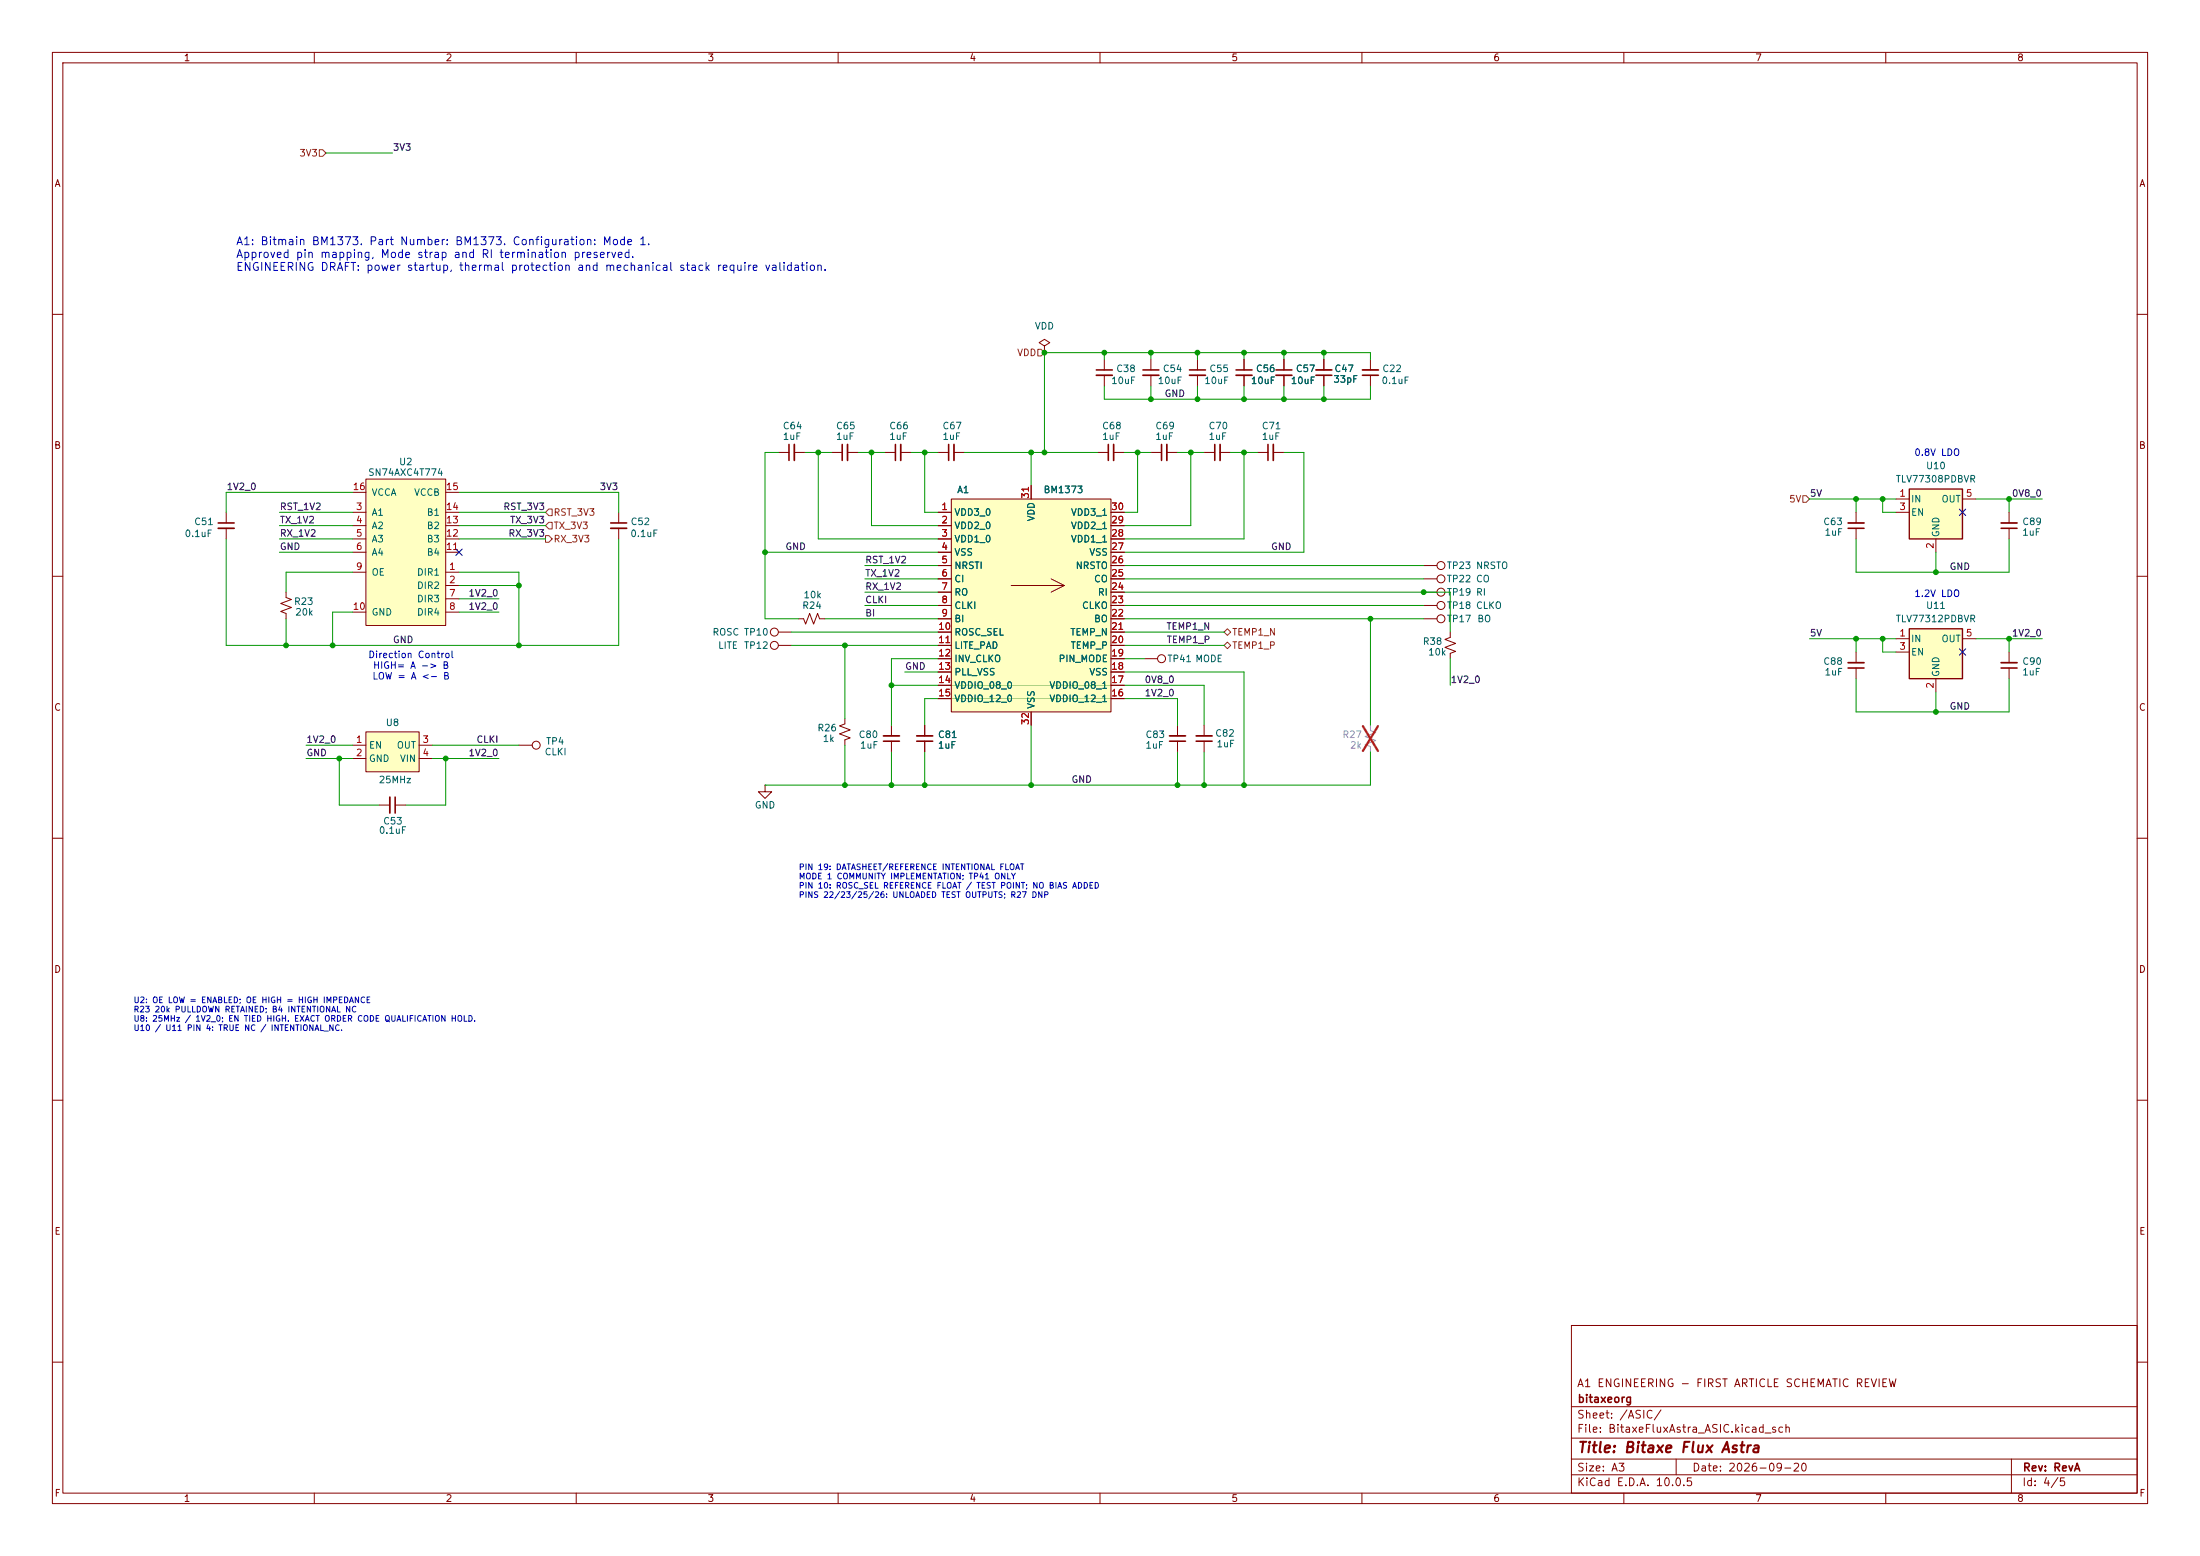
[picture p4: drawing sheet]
<svg xmlns="http://www.w3.org/2000/svg" width="420mm" height="297mm" viewBox="0 0 420 297" stroke-linecap="round" stroke-linejoin="round" font-family="sans-serif">
<g fill="none" stroke="#840000" stroke-width=".19">
<path d="M10 10h400v277h-400zM12 12h396v273h-396zM60 10v2M110 10v2M160 10v2M210 10v2M260 10v2M310 10v2M360 10v2M10 60h2M408 60h2M10 110h2"/>
<path d="M408 110h2M170.2 138.4v2.1M176.5 138.4v2.1M10 160h2M170.2 141.5v2M176.5 141.5v2M408 160h2M10 210h2M408 210h2M300 253h108v32h-108zM10 260h2M300 278.5h108"/>
<path d="M300 274.5h108M300 268.5h108M320 278.5v3M384 278.5v6.5M408 260h2M60 285v2M110 285v2M160 285v2M210 285v2M260 285v2M300 281.5h108M310 285v2"/>
<path d="M360 285v2"/>
</g>
<path d="M168.7 141.5h3M175 141.5h3.1" fill="none" stroke="#840000" stroke-width=".3"/>
<path d="M168.7 140.5h3M175 140.5h3.1" fill="none" stroke="#840000" stroke-width=".33"/>
<path d="M364.5 120h10.1v9.5h-10.1z" fill="#ffffc2"/>
<path d="M364.5 120h10.1v9.5h-10.1z" fill="none" stroke="#840000" stroke-width=".25"/>
<g fill="none" stroke="#840000" stroke-width=".19">
<path d="M158.7 86.4h2.1M161.8 86.4h2M168.9 86.4h2M172 86.4h2M179.1 86.4h2M182.1 86.4h2M219.7 86.4h2M222.8 86.4h2M54.6 113v1l1 .4-2 .8 2 .8-2 .7 1 .4v1M152.4 118.1h1l.4 1 .8-2 .7 2 .8-2 .4 1h1M271.8 118.1h2.5M271.8 113h2.5"/>
<path d="M271.8 115.6h2.5M271.8 110.5h2.5M271.8 108h2.5M218.4 125.7h2.6M224.8 138.4v2.1M229.9 138.4v2.1M276.9 120.7v1l-1.1 .3 2.1 .8-2.1 .8 2.1 .7-1 .4v1M361.9 121.9h2.6M361.9 124.5h2.6M369.6 129.5v2.6M374.6 121.9h2.6M224.8 141.5v2"/>
<path d="M229.9 141.5v2"/>
<circle cx="275.1" cy="113" r=".76"/>
<circle cx="275.1" cy="115.6" r=".76"/>
<circle cx="275.1" cy="118.1" r=".76"/>
<circle cx="275.1" cy="110.5" r=".76"/>
<circle cx="275.1" cy="107.9" r=".76"/>
<circle cx="221.7" cy="125.7" r=".76"/>
</g>
<path d="M160.8 84.8v3.1M170.9 84.8v3.1M181.1 84.8v3.1M221.7 84.8v3.1M223.3 141.5h3M228.3 141.5h3.1" fill="none" stroke="#840000" stroke-width=".3"/>
<path d="M161.8 84.8v3.1M172 84.8v3.1M182.1 84.8v3.1M222.8 84.8v3.1M223.3 140.5h3M228.3 140.5h3.1" fill="none" stroke="#840000" stroke-width=".33"/>
<path d="M69.8 91.4h15.3v28h-15.3z" fill="#ffffc2"/>
<g fill="none" stroke="#840000" stroke-width=".19">
<path d="M43.2 97.8v2M67.3 97.8h2.5M67.3 94h2.5M69.8 91.4h15.3v28h-15.3zM85.1 97.8h2.5M85.1 94h2.5M118.1 97.8v2M209.5 86.4h2.1M212.6 86.4h2M43.2 100.8v2.1M67.3 109.2h2.5M67.3 100.3h2.5"/>
<path d="M67.3 102.9h2.5M67.3 105.4h2.5M67.3 116.8h2.5M85.1 109.2h2.5M85.1 111.8h2.5M85.1 100.3h2.5M85.1 102.9h2.5M85.1 105.4h2.5M85.1 114.3h2.5M85.1 116.8h2.5M118.1 100.8v2.1M148.6 123.2h2.5"/>
<path d="M148.6 120.7h2.5M383.5 124.5v2M383.5 127.5v2M146 149.9v1.2h1.3l-1.3 1.3-1.2-1.3h1.2M146 149.9h.1"/>
<circle cx="147.8" cy="120.6" r=".76"/>
<circle cx="147.8" cy="123.2" r=".76"/>
</g>
<path d="M41.7 99.8h3M116.6 99.8h3M211.6 84.8v3.1M382 127.5h3.1" fill="none" stroke="#840000" stroke-width=".3"/>
<path d="M212.6 84.8v3.1M41.7 100.8h3M116.6 100.8h3M382 126.5h3.1" fill="none" stroke="#840000" stroke-width=".33"/>
<path d="M261.6 138.4v1l1 .4-2 .8 2 .8-2 .7 1 .4v1" fill="none" stroke="#a1a1a1" stroke-width=".19"/>
<path d="M260.2 138.6l2.9 4.7M263.1 138.6l-2.9 4.7" fill="none" stroke="#e12e31" stroke-width=".46"/>
<path d="M364.5 93.3h10.1v9.6h-10.1z" fill="#ffffc2"/>
<path d="M364.5 93.3h10.1v9.6h-10.1z" fill="none" stroke="#840000" stroke-width=".25"/>
<g fill="none" stroke="#840000" stroke-width=".19">
<path d="M219.7 68.6v2M219.7 71.6v2.1M252.7 68.6v2M252.7 71.6v2.1M261.6 68.6v2M261.6 71.6v2.1M229.9 86.4h2M232.9 86.4h2M240 86.4h2.1M243.1 86.4h2M354.3 97.8v2M361.9 95.3h2.6"/>
<path d="M361.9 97.8h2.6M374.6 95.3h2.6M383.5 97.8v2M354.3 100.8v2.1M369.6 102.9v2.5M383.5 100.8v2.1M354.3 124.5v2M354.3 127.5v2M72.4 153.7h2M75.4 153.7h2.1M99.1 142.2h2.5"/>
<circle cx="102.4" cy="142.2" r=".76"/>
</g>
<path d="M218.2 70.6h3M251.2 71.6h3.1M260.1 71.6h3M231.9 84.8v3.1M242.1 84.8v3.1M352.8 100.8h3.1M382 100.8h3.1M352.8 127.5h3.1M75.4 152.1v3.1" fill="none" stroke="#840000" stroke-width=".3"/>
<path d="M218.2 71.6h3M251.2 70.6h3.1M260.1 70.6h3M232.9 84.8v3.1M243.1 84.8v3.1M352.8 99.8h3.1M382 99.8h3.1M352.8 126.5h3.1M74.4 152.1v3.1" fill="none" stroke="#840000" stroke-width=".33"/>
<path d="M69.8 139.7h10.2v7.6h-10.2z" fill="#ffffc2"/>
<path d="M228.6 68.6v2M228.6 71.6v2.1M237.5 68.6v2M237.5 71.6v2.1M69.8 139.7h10.2v7.6h-10.2zM67.3 142.2h2.5M67.3 144.8h2.5M80 142.2h2.5M80 144.8h2.5" fill="none" stroke="#840000" stroke-width=".19"/>
<path d="M227.1 70.6h3M236 70.6h3" fill="none" stroke="#840000" stroke-width=".3"/>
<path d="M227.1 71.6h3M236 71.6h3" fill="none" stroke="#840000" stroke-width=".33"/>
<path d="M181.6 95.3h30.5v40.6h-30.5z" fill="#ffffc2"/>
<g fill="none" stroke="#840000" stroke-width=".19">
<path d="M199.4 66l1-.6-1-.6-1 .6 1 .6v1.3M199.4 67.3h.1M210.8 68.6v2M210.8 71.6v2.1M237.5 68.6v2M237.5 71.6v2.1M245.1 68.6v2M245.1 71.6v2.1M252.7 68.6v2M252.7 71.6v2.1M148.6 86.4h2M151.6 86.4h2.1"/>
<path d="M179.1 97.8h2.5M181.6 95.3h30.5v40.6h-30.5zM196.8 92.7v2.6M212.1 97.8h2.5M179.1 100.3h2.5M179.1 102.9h2.5M179.1 105.4h2.5M179.1 108h2.5M179.1 110.5h2.5M179.1 113h2.5M179.1 115.6h2.5M179.1 118.1h2.5"/>
<path d="M193 111.8h10.2M200.7 110.5l2.5 1.3M203.2 111.8l-2.5 1.2M212.1 100.3h2.5M212.1 102.9h2.5M212.1 105.4h2.5M212.1 108h2.5M212.1 110.5h2.5M212.1 113h2.5M212.1 115.6h2.5M212.1 118.1h2.5M161.3 137.2v1l-1 .4 2 .7-2 .8 2 .7-1 .4v1"/>
<path d="M176.5 138.4v2.1M179.1 120.7h2.5M179.1 123.2h2.5M179.1 125.7h2.5M179.1 128.3h2.5M179.1 130.8h2.5M179.1 133.4h2.5M196.8 135.9v2.5M212.1 120.7h2.5M212.1 123.2h2.5M212.1 125.7h2.5M212.1 128.3h2.5"/>
<path d="M212.1 130.8h2.5M212.1 133.4h2.5M176.5 141.5v2"/>
</g>
<path d="M181.6 130.8h30.5M181.6 133.4h30.5" fill="none" stroke="#c2c200" stroke-width=".19"/>
<path d="M209.3 70.6h3M243.6 70.6h3M150.6 84.8v3.1" fill="none" stroke="#840000" stroke-width=".3"/>
<path d="M209.3 71.6h3M243.6 71.6h3M151.6 84.8v3.1" fill="none" stroke="#840000" stroke-width=".33"/>
<path d="M61 28.6h.6l.6 .6-.6 .6h-.6zM198.1 66.7h.7l.6 .6-.6 .6h-.7zM104.8 97.2h.6v1.2h-.6l-.7-.6zM104.8 99.7h.6v1.3h-.6l-.7-.7zM344.2 94.6h.6l.6 .7-.6 .6h-.6zM104.1 102.2h.7l.6 .7-.6 .6h-.7zM233.7 120.7l.6-.7 .6 .7-.6 .6zM233.7 123.2l.6-.6 .6 .6-.6 .6z" fill="none" stroke="#725600" stroke-width=".19"/>
<g fill="none" stroke="#009600" stroke-width=".19">
<path d="M62.2 29.2h12.7M210.8 73.7v2.5h50.8v-2.5M210.8 67.3v1.3M219.7 67.3v1.3M219.7 73.7v2.5M228.6 67.3v1.3M228.6 73.7v2.5M237.5 67.3v1.3M237.5 73.7v2.5M245.1 67.3v1.3M245.1 73.7v2.5M252.7 67.3v1.3"/>
<path d="M252.7 73.7v2.5M261.6 68.6v-1.3h-62.2v19.1M53.3 97.8h14M67.3 94h-24.1v3.8M87.6 94h30.5v3.8M87.6 97.8h16.5M148.6 86.4h-2.6v31.7h6.4M153.7 86.4h5M156.2 86.4v16.5h22.9M163.8 86.4h5.1M166.4 86.4v13.9h12.7M174 86.4h5.1"/>
<path d="M176.5 86.4v11.4h2.6M184.1 86.4h25.4M196.8 86.4v6.3M214.6 86.4h5.1M217.2 86.4v11.4h-2.6M224.8 86.4h5.1M227.3 86.4v13.9h-12.7M234.9 86.4h5.1M237.5 86.4v16.5h-22.9M245.1 86.4h3.8v19h-34.3M345.4 95.3h16.5M354.3 95.3v2.5"/>
<path d="M359.4 95.3v2.5h2.5M377.2 95.3h12.7M383.5 95.3v2.5M43.2 102.9v20.3h74.9v-20.3M53.3 102.9h14M53.3 105.4h14M53.3 100.3h14M54.6 118.1v5.1M67.3 109.2h-12.7v3.8M67.3 116.8h-3.8v6.4M87.6 109.2h11.5v14M87.6 111.8h11.5"/>
<path d="M87.6 114.3h7.6M87.6 116.8h7.6M87.6 102.9h16.5M87.6 100.3h16.5M146 105.4h33.1M157.5 118.1h21.6M165.1 113h14M165.1 115.6h14M165.1 108h14M165.1 110.5h14M214.6 113h62.3v7.7M214.6 115.6h57.2"/>
<path d="M214.6 118.1h57.2M214.6 108h57.2M214.6 110.5h57.2M261.6 118.1v20.3M354.3 102.9v6.3h29.2v-6.3M369.6 105.4v3.8M151.1 123.2h28M151.1 120.7h28M161.3 123.2v14M170.2 130.8h8.9M172.7 128.3h6.4M179.1 125.7h-8.9v12.7"/>
<path d="M179.1 133.4h-2.6v5M196.8 138.4v11.5M214.6 123.2h19.1M214.6 125.7h3.8M214.6 120.7h19.1M214.6 130.8h15.3v7.6M214.6 128.3h22.9v21.6M214.6 133.4h10.2v5M276.9 125.7v5.1M345.4 121.9h16.5M354.3 121.9v2.6M354.3 129.5v6.4h29.2v-6.4"/>
<path d="M359.4 121.9v2.6h2.5M369.6 132.1v3.8M377.2 121.9h12.7M383.5 121.9v2.6M58.4 144.8h8.9M58.4 142.2h8.9M64.8 144.8v8.9h7.6M82.5 144.8h12.7M82.5 142.2h16.6M85.1 144.8v8.9h-7.6M161.3 142.2v7.7M170.2 143.5v6.4"/>
<path d="M176.5 143.5v6.4M224.8 143.5v6.4M229.9 143.5v6.4M261.6 143.5v6.4h-115.6"/>
</g>
<path d="M374 97.2l1.3 1.2M375.3 97.2l-1.3 1.2M87 104.8l1.2 1.2M88.2 104.8l-1.2 1.2M374 123.9l1.3 1.2M375.3 123.9l-1.3 1.2" fill="none" stroke="#000084" stroke-width=".19"/>
<g fill="#009600" stroke="#009600" stroke-width=".19">
<circle cx="54.6" cy="123.2" r=".46"/>
<circle cx="63.5" cy="123.2" r=".46"/>
<circle cx="99.1" cy="111.8" r=".46"/>
<circle cx="64.8" cy="144.8" r=".46"/>
<circle cx="85.1" cy="144.8" r=".46"/>
<circle cx="161.3" cy="149.9" r=".46"/>
<circle cx="170.2" cy="149.9" r=".46"/>
<circle cx="176.5" cy="149.9" r=".46"/>
<circle cx="146" cy="105.4" r=".46"/>
<circle cx="161.3" cy="123.2" r=".46"/>
<circle cx="170.2" cy="130.8" r=".46"/>
<circle cx="99.1" cy="123.2" r=".46"/>
<circle cx="166.4" cy="86.4" r=".46"/>
<circle cx="156.2" cy="86.4" r=".46"/>
<circle cx="199.4" cy="86.4" r=".46"/>
<circle cx="196.8" cy="86.4" r=".46"/>
<circle cx="199.4" cy="67.3" r=".46"/>
<circle cx="176.5" cy="86.4" r=".46"/>
<circle cx="229.9" cy="149.9" r=".46"/>
<circle cx="224.8" cy="149.9" r=".46"/>
<circle cx="196.8" cy="149.9" r=".46"/>
<circle cx="237.5" cy="149.9" r=".46"/>
<circle cx="245.1" cy="76.2" r=".46"/>
<circle cx="245.1" cy="67.3" r=".46"/>
<circle cx="228.6" cy="67.3" r=".46"/>
<circle cx="228.6" cy="76.2" r=".46"/>
<circle cx="237.5" cy="67.3" r=".46"/>
<circle cx="227.3" cy="86.4" r=".46"/>
<circle cx="237.5" cy="86.4" r=".46"/>
<circle cx="237.5" cy="76.2" r=".46"/>
<circle cx="252.7" cy="67.3" r=".46"/>
<circle cx="252.7" cy="76.2" r=".46"/>
<circle cx="219.7" cy="76.2" r=".46"/>
<circle cx="219.7" cy="67.3" r=".46"/>
<circle cx="210.8" cy="67.3" r=".46"/>
<circle cx="217.2" cy="86.4" r=".46"/>
<circle cx="383.5" cy="95.3" r=".46"/>
<circle cx="359.4" cy="95.3" r=".46"/>
<circle cx="369.6" cy="109.2" r=".46"/>
<circle cx="354.3" cy="95.3" r=".46"/>
<circle cx="261.6" cy="118.1" r=".46"/>
<circle cx="271.8" cy="113" r=".46"/>
<circle cx="359.4" cy="121.9" r=".46"/>
<circle cx="369.6" cy="135.9" r=".46"/>
<circle cx="383.5" cy="121.9" r=".46"/>
<circle cx="354.3" cy="121.9" r=".46"/>
</g>
<text font-size="2" fill="#840000" x="301" y="277.8">Title: Bitaxe Flux Astra</text>
<g font-size="1.5" fill="#0000c2">
<text x="44.9" y="47.2">A1: Bitmain BM1373. Part Number: BM1373. Configuration: Mode 1.</text>
<text x="44.9" y="49.6">Approved pin mapping, Mode strap and RI termination preserved.</text>
<text x="44.9" y="52.1">ENGINEERING DRAFT: power startup, thermal protection and mechanical stack require validation.</text>
</g>
<g font-size="1.5" fill="#840000">
<text x="300.9" y="265.1">A1 ENGINEERING - FIRST ARTICLE SCHEMATIC REVIEW</text>
<text x="301" y="268.1">bitaxeorg</text>
<text x="300.9" y="273.8">File: BitaxeFluxAstra_ASIC.kicad_sch</text>
<text x="300.9" y="271.1">Sheet: /ASIC/</text>
<text x="300.9" y="281.2">Size: A3</text>
<text x="322.9" y="281.2">Date: 2026-09-20</text>
<text x="386" y="281.2">Rev: RevA</text>
<text x="300.9" y="284">KiCad E.D.A. 10.0.5</text>
<text x="385.9" y="284">Id: 4/5</text>
</g>
<g font-size="1.3" fill="#840000">
<text x="35" y="12">1</text>
<text x="85" y="12">2</text>
<text x="135" y="12">3</text>
<text x="185" y="12">4</text>
<text x="235" y="12">5</text>
<text x="285" y="12">6</text>
<text x="335" y="12">7</text>
<text x="385" y="12">8</text>
<text x="10.3" y="36">A</text>
<text x="408.3" y="36">A</text>
<text x="10.2" y="86">B</text>
<text x="408.2" y="86">B</text>
<text x="10.2" y="136">C</text>
<text x="408.2" y="136">C</text>
<text x="10.2" y="186">D</text>
<text x="408.2" y="186">D</text>
<text x="10.3" y="236">E</text>
<text x="408.3" y="236">E</text>
<text x="10.3" y="286">F</text>
<text x="35" y="287">1</text>
<text x="85" y="287">2</text>
<text x="135" y="287">3</text>
<text x="185" y="287">4</text>
<text x="235" y="287">5</text>
<text x="285" y="287">6</text>
<text x="335" y="287">7</text>
<text x="385" y="287">8</text>
<text x="408.3" y="286">F</text>
</g>
<g font-size="1.3" fill="#0f0f0f">
<text x="74.9" y="29.1">3V3</text>
<text x="222.2" y="76.1">GND</text>
<text x="43.2" y="93.9">1V2_0</text>
<text x="114.4" y="93.9">3V3</text>
<text x="345.4" y="95.1">5V</text>
<text x="384" y="95.1">0V8_0</text>
<text x="53.3" y="100.2">TX_1V2</text>
<text x="53.3" y="97.7">RST_1V2</text>
<text x="96" y="97.7">RST_3V3</text>
<text x="97.3" y="100.2">TX_3V3</text>
<text x="53.3" y="102.7">RX_1V2</text>
<text x="53.3" y="105.3">GND</text>
<text x="97" y="102.7">RX_3V3</text>
<text x="149.8" y="105.3">GND</text>
<text x="165.1" y="107.8">RST_1V2</text>
<text x="242.5" y="105.3">GND</text>
<text x="165.1" y="112.9">RX_1V2</text>
<text x="165.1" y="110.4">TX_1V2</text>
<text x="372.1" y="109.1">GND</text>
<text x="89.3" y="114.2">1V2_0</text>
<text x="89.3" y="116.7">1V2_0</text>
<text x="165.1" y="118">BI</text>
<text x="165.1" y="115.4">CLKI</text>
<text x="74.9" y="123.1">GND</text>
<text x="222.6" y="120.5">TEMP1_N</text>
<text x="222.6" y="123.1">TEMP1_P</text>
<text x="345.4" y="121.8">5V</text>
<text x="384" y="121.8">1V2_0</text>
<text x="172.7" y="128.1">GND</text>
<text x="218.4" y="130.7">0V8_0</text>
<text x="276.8" y="130.7">1V2_0</text>
<text x="218.4" y="133.2">1V2_0</text>
<text x="372.1" y="135.8">GND</text>
<text x="58.4" y="142.1">1V2_0</text>
<text x="90.8" y="142.1">CLKI</text>
<text x="58.4" y="144.7">GND</text>
<text x="89.3" y="144.7">1V2_0</text>
<text x="204.4" y="149.7">GND</text>
</g>
<g font-size="1.3" fill="#725600">
<text x="57" y="30.2">3V3</text>
<text x="194.1" y="68.3">VDD</text>
<text x="105.6" y="98.8">RST_3V3</text>
<text x="105.6" y="101.3">TX_3V3</text>
<text x="341.5" y="96.2">5V</text>
<text x="105.6" y="103.8">RX_3V3</text>
<text x="235.1" y="121.6">TEMP1_N</text>
<text x="235.1" y="124.2">TEMP1_P</text>
</g>
<g font-size="1.3" fill="#006464">
<text x="197.4" y="63.2">VDD</text>
<text x="213" y="71.3">C38</text>
<text x="221.9" y="71.3">C54</text>
<text x="230.8" y="71.3">C55</text>
<text x="239.7" y="71.3">C56</text>
<text x="247.3" y="71.3">C57</text>
<text x="254.6" y="71.3">C47</text>
<text x="263.8" y="71.3">C22</text>
<text x="212" y="73.6">10uF</text>
<text x="220.9" y="73.6">10uF</text>
<text x="229.8" y="73.6">10uF</text>
<text x="238.7" y="73.6">10uF</text>
<text x="246.3" y="73.6">10uF</text>
<text x="254.4" y="73.4">33pF</text>
<text x="263.6" y="73.6">0.1uF</text>
<text x="149.3" y="82.2">C64</text>
<text x="159.5" y="82.2">C65</text>
<text x="169.7" y="82.2">C66</text>
<text x="179.8" y="82.2">C67</text>
<text x="210.3" y="82.2">C68</text>
<text x="220.5" y="82.2">C69</text>
<text x="230.6" y="82.2">C70</text>
<text x="240.8" y="82.2">C71</text>
<text x="76.1" y="89.1">U2</text>
<text x="149.3" y="84.3">1uF</text>
<text x="159.5" y="84.3">1uF</text>
<text x="169.7" y="84.3">1uF</text>
<text x="179.8" y="84.3">1uF</text>
<text x="210.3" y="84.3">1uF</text>
<text x="220.5" y="84.3">1uF</text>
<text x="230.6" y="84.3">1uF</text>
<text x="240.8" y="84.3">1uF</text>
<text x="367.6" y="89.9">U10</text>
<text x="70.2" y="91.1">SN74AXC4T774</text>
<text x="70.8" y="94.9">VCCA</text>
<text x="78.9" y="94.9">VCCB</text>
<text x="182.6" y="94.4">A1</text>
<text x="199.1" y="94.4">BM1373</text>
<text x="361.8" y="92.4">TLV77308PDBVR</text>
<text x="37" y="100.5">C51</text>
<text x="70.8" y="98.8">A1</text>
<text x="70.8" y="101.3">A2</text>
<text x="81.4" y="101.3">B2</text>
<text x="81.4" y="98.8">B1</text>
<text x="120.3" y="100.5">C52</text>
<text x="182.1" y="98.8">VDD3_0</text>
<text x="182.1" y="101.3">VDD2_0</text>
<text x="197.8" y="99.6" transform="rotate(-90 197.8 99.6)">VDD</text>
<text x="204.3" y="101.3">VDD2_1</text>
<text x="204.3" y="98.8">VDD3_1</text>
<text x="348" y="100.5">C63</text>
<text x="364.7" y="96.2">IN</text>
<text x="364.7" y="98.8">EN</text>
<text x="370.5" y="96.2">OUT</text>
<text x="386" y="100.5">C89</text>
<text x="35.1" y="102.8">0.1uF</text>
<text x="70.8" y="103.8">A3</text>
<text x="70.8" y="106.4">A4</text>
<text x="81.4" y="106.4">B4</text>
<text x="81.4" y="103.8">B3</text>
<text x="120.2" y="102.8">0.1uF</text>
<text x="182.1" y="103.8">VDD1_0</text>
<text x="182.1" y="106.4">VSS</text>
<text x="204.3" y="103.8">VDD1_1</text>
<text x="207.8" y="106.4">VSS</text>
<text x="348.2" y="102.6">1uF</text>
<text x="370.5" y="102.6" transform="rotate(-90 370.5 102.6)">GND</text>
<text x="386" y="102.6">1uF</text>
<text x="70.8" y="110.2">OE</text>
<text x="79.5" y="110.2">DIR1</text>
<text x="79.5" y="112.7">DIR2</text>
<text x="182.1" y="108.9">NRSTI</text>
<text x="182.1" y="111.5">CI</text>
<text x="182.1" y="114">RO</text>
<text x="205.2" y="108.9">NRSTO</text>
<text x="208.8" y="111.5">CO</text>
<text x="209.5" y="114">RI</text>
<text x="276.1" y="114">TP19 RI</text>
<text x="276.1" y="111.5">TP22 CO</text>
<text x="276.1" y="108.9">TP23 NRSTO</text>
<text x="56" y="115.8">R23</text>
<text x="56.3" y="117.8">20k</text>
<text x="70.8" y="117.8">GND</text>
<text x="79.5" y="115.3">DIR3</text>
<text x="79.5" y="117.8">DIR4</text>
<text x="153" y="116.5">R24</text>
<text x="153.3" y="114.5">10k</text>
<text x="182.1" y="116.5">CLKI</text>
<text x="182.1" y="119.1">BI</text>
<text x="206.5" y="116.5">CLKO</text>
<text x="208.8" y="119.1">BO</text>
<text x="276.1" y="119.1">TP17</text>
<text x="276.1" y="116.5">TP18 CLKO</text>
<text x="281.9" y="119.1">BO</text>
<text x="361.8" y="119.1">TLV77312PDBVR</text>
<text x="367.6" y="116.5">U11</text>
<text x="135.9" y="121.6">ROSC TP10</text>
<text x="137" y="124.2">LITE</text>
<text x="141.9" y="124.2">TP12</text>
<text x="182.1" y="121.6">ROSC_SEL</text>
<text x="182.1" y="124.2">LITE_PAD</text>
<text x="204.2" y="121.6">TEMP_N</text>
<text x="204.3" y="124.2">TEMP_P</text>
<text x="271.5" y="123.4">R38</text>
<text x="272.5" y="125.4">10k</text>
<text x="364.7" y="122.9">IN</text>
<text x="364.7" y="125.4">EN</text>
<text x="370.5" y="122.9">OUT</text>
<text x="182.1" y="126.7">INV_CLKO</text>
<text x="182.1" y="129.2">PLL_VSS</text>
<text x="182.1" y="131.8">VDDIO_08_0</text>
<text x="200.2" y="131.8">VDDIO_08_1</text>
<text x="202" y="126.7">PIN_MODE</text>
<text x="207.8" y="129.2">VSS</text>
<text x="222.7" y="126.7">TP41 MODE</text>
<text x="348" y="127.2">C88</text>
<text x="348.2" y="129.2">1uF</text>
<text x="370.5" y="129.3" transform="rotate(-90 370.5 129.3)">GND</text>
<text x="386" y="129.2">1uF</text>
<text x="386" y="127.2">C90</text>
<text x="182.1" y="134.3">VDDIO_12_0</text>
<text x="197.8" y="135.4" transform="rotate(-90 197.8 135.4)">VSS</text>
<text x="200.2" y="134.3">VDDIO_12_1</text>
<text x="70.3" y="143.2">EN</text>
<text x="73.5" y="138.9">U8</text>
<text x="75.6" y="143.2">OUT</text>
<text x="104.1" y="142.4">TP4</text>
<text x="155.9" y="139.9">R26</text>
<text x="157" y="141.9">1k</text>
<text x="163.8" y="141.2">C80</text>
<text x="164.1" y="143.2">1uF</text>
<text x="178.9" y="143.2">1uF</text>
<text x="179" y="141.2">C81</text>
<text x="218.6" y="143.2">1uF</text>
<text x="218.6" y="141.2">C83</text>
<text x="231.9" y="140.9">C82</text>
<text x="232.1" y="142.9">1uF</text>
<text x="70.3" y="145.7">GND</text>
<text x="72.2" y="149.8">25MHz</text>
<text x="76.3" y="145.7">VIN</text>
<text x="103.9" y="144.5">CLKI</text>
<text x="144" y="154.6">GND</text>
<text x="72.2" y="159.5">0.1uF</text>
<text x="73" y="157.7">C53</text>
</g>
<g font-size="1.3" fill="#0000c2">
<text x="365.3" y="87.3">0.8V LDO</text>
<text x="365.3" y="114.3">1.2V LDO</text>
<text x="70.2" y="125.9">Direction Control</text>
<text x="71" y="130">LOW = A &lt;- B</text>
<text x="71.1" y="128">HIGH= A -&gt; B</text>
</g>
<g font-size="1.3" fill="#a90000">
<text x="67.2" y="93.8">16</text>
<text x="85" y="93.8">15</text>
<text x="196.7" y="95.3" transform="rotate(-90 196.7 95.3)">31</text>
<text x="362.5" y="95.1">1</text>
<text x="375.2" y="95.1">5</text>
<text x="67.8" y="97.7">3</text>
<text x="67.8" y="100.2">4</text>
<text x="85" y="100.2">13</text>
<text x="85" y="97.7">14</text>
<text x="179.6" y="97.7">1</text>
<text x="179.6" y="100.2">2</text>
<text x="212" y="100.2">29</text>
<text x="212" y="97.7">30</text>
<text x="362.5" y="97.7">3</text>
<text x="67.8" y="102.7">5</text>
<text x="67.8" y="105.3">6</text>
<text x="85" y="105.3">11</text>
<text x="85" y="102.7">12</text>
<text x="179.6" y="102.7">3</text>
<text x="179.6" y="105.3">4</text>
<text x="179.6" y="107.8">5</text>
<text x="212" y="107.8">26</text>
<text x="212" y="105.3">27</text>
<text x="212" y="102.7">28</text>
<text x="369.4" y="104.9" transform="rotate(-90 369.4 104.9)">2</text>
<text x="67.8" y="109.1">9</text>
<text x="85.6" y="109.1">1</text>
<text x="85.6" y="111.6">2</text>
<text x="179.6" y="110.4">6</text>
<text x="179.6" y="112.9">7</text>
<text x="212" y="112.9">24</text>
<text x="212" y="110.4">25</text>
<text x="67.2" y="116.7">10</text>
<text x="85.6" y="114.2">7</text>
<text x="85.6" y="116.7">8</text>
<text x="179.6" y="115.4">8</text>
<text x="179.6" y="118">9</text>
<text x="212" y="118">22</text>
<text x="212" y="115.4">23</text>
<text x="179" y="120.5">10</text>
<text x="179" y="123.1">11</text>
<text x="179" y="125.6">12</text>
<text x="212" y="125.6">19</text>
<text x="212" y="123.1">20</text>
<text x="212" y="120.5">21</text>
<text x="362.5" y="121.8">1</text>
<text x="362.5" y="124.3">3</text>
<text x="375.2" y="121.8">5</text>
<text x="179" y="128.1">13</text>
<text x="179" y="130.7">14</text>
<text x="212" y="130.7">17</text>
<text x="212" y="128.1">18</text>
<text x="369.4" y="131.5" transform="rotate(-90 369.4 131.5)">2</text>
<text x="179" y="133.2">15</text>
<text x="212" y="133.2">16</text>
<text x="67.8" y="142.1">1</text>
<text x="80.5" y="142.1">3</text>
<text x="196.7" y="138.5" transform="rotate(-90 196.7 138.5)">32</text>
<text x="67.8" y="144.6">2</text>
<text x="80.5" y="144.6">4</text>
</g>
<g font-size="1.3" fill="#989898">
<text x="256.2" y="141.2">R27</text>
<text x="257.6" y="143.2">2k</text>
</g>
<g font-size="1.1" fill="#0000c2">
<text x="152.4" y="166.3">PIN 19: DATASHEET/REFERENCE INTENTIONAL FLOAT</text>
<text x="152.4" y="168.1">MODE 1 COMMUNITY IMPLEMENTATION; TP41 ONLY</text>
<text x="152.4" y="169.9">PIN 10: ROSC_SEL REFERENCE FLOAT / TEST POINT; NO BIAS ADDED</text>
<text x="152.4" y="171.6">PINS 22/23/25/26: UNLOADED TEST OUTPUTS; R27 DNP</text>
<text x="25.4" y="191.7">U2: OE LOW = ENABLED; OE HIGH = HIGH IMPEDANCE</text>
<text x="25.4" y="193.5">R23 20k PULLDOWN RETAINED; B4 INTENTIONAL NC</text>
<text x="25.4" y="195.3">U8: 25MHz / 1V2_0; EN TIED HIGH. EXACT ORDER CODE QUALIFICATION HOLD.</text>
<text x="25.4" y="197">U10 / U11 PIN 4: TRUE NC / INTENTIONAL_NC.</text>
</g>
</svg>
